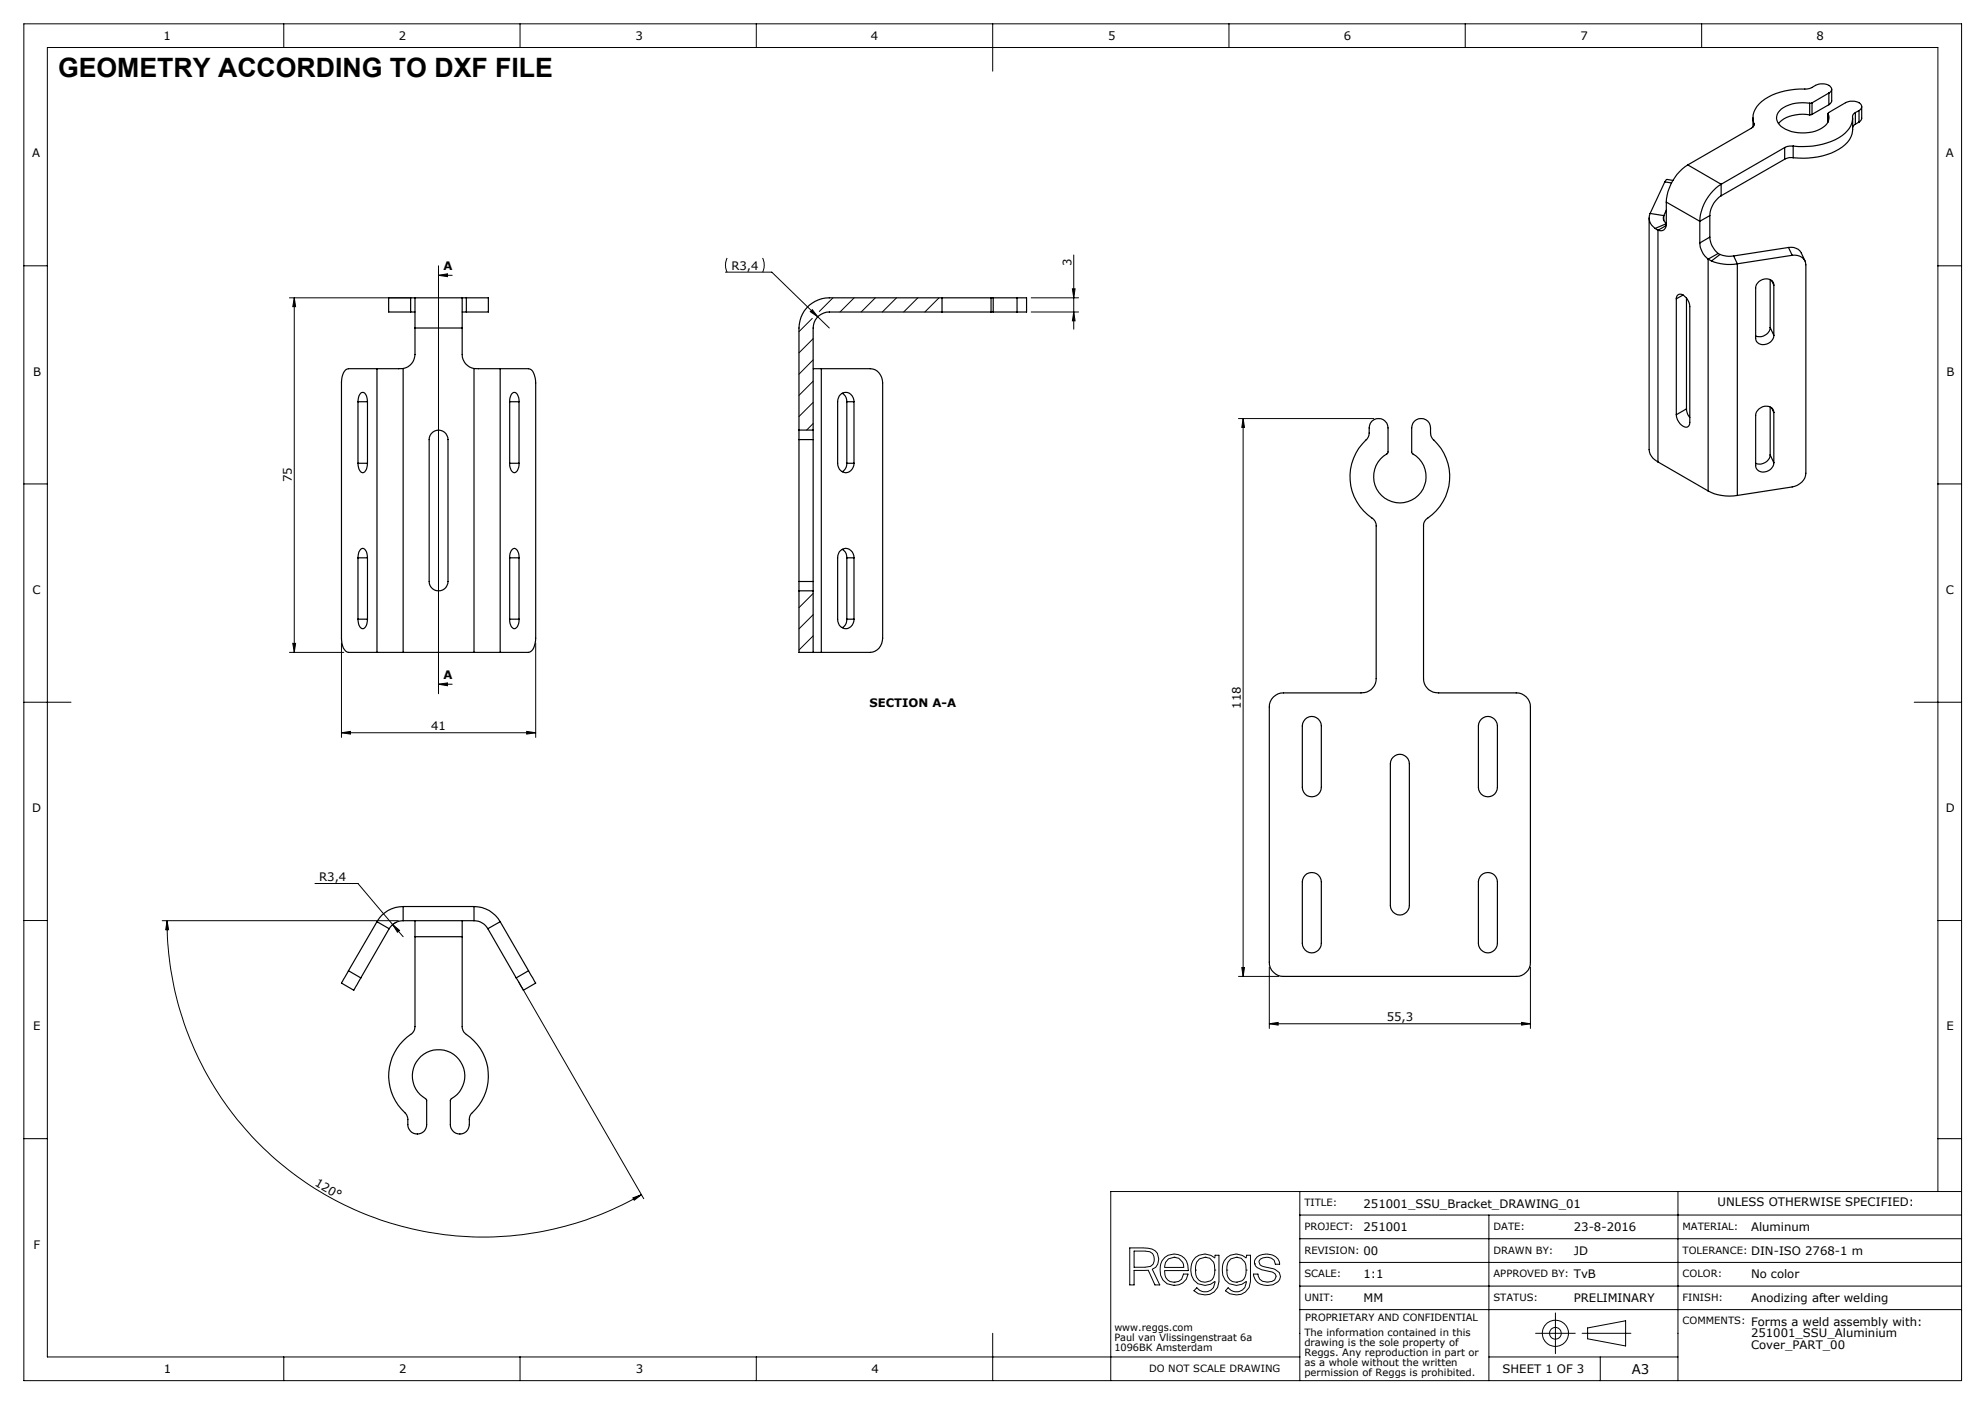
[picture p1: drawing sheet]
<svg xmlns="http://www.w3.org/2000/svg" width="420mm" height="297mm" viewBox="0 0 420 297" stroke-linecap="round" stroke-linejoin="round" font-family="sans-serif">
<g fill="none" stroke="#000" stroke-width=".21">
<path d="M5 5h410v287.1h-410zM60 5v5.1M110 5v5.1M160 5v5.1M210 5v10.1M260 5v5.1M310 5v5.1M360 5v5.1M5 56.2h5M92.8 58.2l1.9-.3v.6zM92.8 56.2v90.6M92.8 58.2h2.9"/>
<path d="M153.5 57.6h9.8l12.2 11.8M153.8 54.6a3.4 3.4 0 0 0 0 3M161.4 54.6a3.4 3.4 0 0 1 0 3M227.2 53.9v15.7M410 56.2h5M61.2 63h25.6M62.3 63l.2 1.9h-.6zM62.3 63v75M171.9 65.5l1.1 1.5-1.5-1.1zM171.9 67.3l-2.8 2.9M172 71.6l-2.9 3M172 76.1l-2.9 3.1"/>
<path d="M176.2 63l-2.8 2.9M180.7 63l-3 3M185.2 63l-3 3M189.7 63l-3 3M194.2 63l-3 3M198.7 63l-3 3M218.2 66h10M218.2 63h10M226.9 61.1h.6l-.3 1.9zM227.2 66l.3 1.9h-.6zM172 80.6l-2.9 3M172 85.1l-2.9 3"/>
<path d="M172 89.6l-1.3 1.4M262 88.5h28.7M263 88.5l.3 1.9h-.6zM263 88.5v118M5 102.4h5M410 102.4h5M61.2 138h11.5M61.9 136.1h.6l-.2 1.9zM72.2 136v20M113.3 136v20M172 125.6l-2.9 2.9M172 130l-2.9 3"/>
<path d="M172 134.5l-2.9 3M5 148.6h10M72.2 155l2-.3v.6zM72.2 155h41.1M92.8 144.7l1.9-.2v.6zM92.8 144.7h2.9M111.4 154.7l1.9 .3-1.9 .3zM405 148.6h10M5 194.7h5M34.3 194.8h50M35.3 194.8l.4 1.9h-.6zM35.3 194.8a66.9 66.9 0 0 0 100.4 57.9"/>
<path d="M66.6 186.9h9.1l7.4 8.7M83.1 195.6l1.4 1.2-.4 .4zM83.1 195.6l2.2 2.6M83.9 195l-1 .7M410 194.7h5M109.7 207.7l26.5 45.9M262 206.5h8.5M262.7 204.7h.6l-.3 1.8zM268.6 204.6v13M268.6 216.6h55.2M268.6 216.6l1.8-.3v.5zM321.9 216.3l1.9 .3-1.9 .2z"/>
<path d="M323.8 204.6v13M5 240.9h5M133.9 253.4l1.8-.7-1.5 1.2zM275 252.1v40M275 257h140M315 257v35.1M355 252.1v40M410 252.1v-242h-400v277h265M410 240.9h5M415 252.1h-180v40M239 264h2.9a3.1 3.1 0 0 1 3 1.1 2.35 2.35 0 0 1-1.1 3.4l1.6 3.3h-1l-1.4-3.1h-3v3.1h-1zM240 264.7l3.3 .1a1.81 1.81 0 0 1 .1 3.1l-1.1 .2h-2.3z"/>
<path d="M246.5 266a3 3 0 0 1 3.4-.4 3 3 0 0 1 1.5 3.2h-5a2.03 2.03 0 0 0 1.6 2.4 2.03 2.03 0 0 0 2.4-1.7h1a2.98 2.98 0 0 1-3.4 2.4 2.98 2.98 0 0 1-2.5-3.2 3.3 3.3 0 0 1 1-2.7zM247.2 266.3l1.2-.3a2.04 2.04 0 0 1 2.1 2.1h-4.1l.2-1.1zM248.4 271.8h.1M248.4 271.2h.1M248.4 266h.1M252.9 266a3.1 3.1 0 0 1 4.1 .1l.1-.6h.8v5.6a3.1 3.1 0 0 1-2 2.7 3.1 3.1 0 0 1-3.3-.8l.6-.6a2.2 2.2 0 0 0 3.6 0l.3-1.3a3.1 3.1 0 0 1-3.8 .4 3.1 3.1 0 0 1-1.3-3.6l.4-1.2zM252.9 268.7a2.1 2.1 0 0 0 2.1 2.5 2.1 2.1 0 0 0 2-2.5M252.9 268.7h.1M255 266a2.19 2.19 0 0 0-2.1 2.7M255 266a2.19 2.19 0 0 1 2 2.7M255 266h.1M257 268.7h.1"/>
<path d="M259.6 268.7a2.14 2.14 0 0 0 2 2.5M259.6 268.7h.1M259.6 266a3.1 3.1 0 0 1 4.1 .1l.1-.6h.8v5.6a3.1 3.1 0 0 1-2 2.7 3.1 3.1 0 0 1-3.3-.8l.6-.6a2.14 2.14 0 0 0 2.4 .7 2.14 2.14 0 0 0 1.4-2 2.97 2.97 0 0 1-3.4 .6 2.97 2.97 0 0 1-1.7-3 3.3 3.3 0 0 1 1-2.7zM261.6 266a2.19 2.19 0 0 0-2 2.7M261.6 266a2.19 2.19 0 0 1 2.1 2.7M261.6 271.2h.1M261.6 266h.1M263.7 268.7a2.14 2.14 0 0 1-2.1 2.5M263.7 268.7h.1M265.5 267.4h.1M266 265.9a3.5 3.5 0 0 1 4.4 .4l.3 .6 .1 .5h-1a1.81 1.81 0 0 0-2.6-1.3l-.5 .2-.3 .6a1.13 1.13 0 0 0 1.2 1.1l.5 .1a4 4 0 0 1 2.6 1.1l.2 .8a2.8 2.8 0 0 1-3.5 1.8 2.46 2.46 0 0 1-2.2-2.3h1a1.73 1.73 0 0 0 2.1 1.7l.8-.1 .6-.3 .3-.8a1.13 1.13 0 0 0-1.1-1l-1.7-.4a2.09 2.09 0 0 1-1.7-1.2v-.8zM275 277h140"/>
<path d="M275 262h140M275 267h140M275 272.1h140M329.1 277.7v8.6M60 287.1v5M110 287.1v5M160 287.1v5M210 282v10.1M315 287.1h40M324.9 282h8.4M334.8 282h10.3M335.9 280.9l8.1-1.5v5.3l-8.1-1.5z"/>
<path d="M338.6 287.1v5"/>
<circle cx="329.1" cy="282" r="1.23"/>
<circle cx="329.1" cy="282" r="2.76"/>
</g>
<g fill="#000">
<path d="M171.9 65.5l1.1 1.5-1.6-1.1z"/>
<path d="M92.8 58.2l1.9-.3v.6zM92.8 144.7l1.9-.2v.6z"/>
<path d="M62.3 63l.2 1.9h-.6zM61.9 136.1h.6l-.2 1.9zM263 88.5l.3 1.9h-.6zM262.7 204.7h.6l-.3 1.8z"/>
<path d="M227.2 66l.3 1.9h-.6zM226.9 61.1h.6l-.3 1.9z"/>
<path d="M111.4 154.7l1.9 .3-1.9 .3zM72.2 155l2-.3v.6z"/>
<path d="M35.3 194.8l.4 1.9h-.6zM133.9 253.4l1.8-.7-1.5 1.2z"/>
<path d="M83.1 195.6l1 1.6 .4-.4zM268.6 216.6l1.8-.3v.5zM321.9 216.3l1.9 .3-1.9 .2z"/>
</g>
<g fill="none" stroke="#000" stroke-width=".25">
<path d="M387 19.7a.91 .91 0 0 0 .6-1 .91 .91 0 0 0-.9-.8 3.8 3.8 0 0 0-3.7 .8l-.5 .1a16.8 16.8 0 0 0-9 2.2 4.6 4.6 0 0 0-2.4 5.1M387 19.7l-3.6 2.1M387 19.7v2.5M387.6 18.9l-.1 2.7-.5 .6M352.2 38.5l-3.1 6.7M352.2 38.5l1.5 .2M354 38.2l-1.3-.2-.5 .5M357.1 34.9a10.1 10.1 0 0 0-4.5 7.9M357.1 34.9l7.1 4.1M364.2 39a9.9 9.9 0 0 0-4.5 7.8M364.2 39v2.4M370.9 24.9v2"/>
<path d="M371.1 26.1a.84 .84 0 0 1-.5 1l-13.5 7.8M371.1 26.1v.5M377.6 31.2l-13.4 7.8M377.6 31.2v2.5M377.6 33.7l-13.4 7.7M379.4 30.9l-1.2 .1-.6 .2M379.4 33.4a2.6 2.6 0 0 0-1.8 .3M379.4 30.9v2.5M382.9 21.8a7.4 7.4 0 0 0-6.3 1.6 2.18 2.18 0 0 0 .7 3.6 8.2 8.2 0 0 0 8.9-.4 2.48 2.48 0 0 0 .6-2.7l3.7-2.2a2.65 2.65 0 0 1 3.4 .6v.5l-.6 .6M382.9 24.3a7.3 7.3 0 0 0-6.6 1.8M382.9 21.8v2.5M383.4 21.8h-.5"/>
<path d="M383.4 24.2l-.5 .1M383.4 21.8v2.4M386.8 24v1.8M387 22.2l-3.6 2M392 24.9a8.2 8.2 0 0 1-.3 4 8.5 8.5 0 0 1-6.1 4.1l-3 .4h-3.2M392.6 23.8a.96 .96 0 0 0-.6 .9 4.9 4.9 0 0 1-2.9 4.4 16.1 16.1 0 0 1-9.7 1.8M392.6 26.3l-.6 .6M392.6 23.8v2.5M393.3 23.4l-.7 .4M393.3 23.4v2.4M393.3 25.8l-.7 .5M393.9 22.5v2.7l-.6 .6"/>
<path d="M348.9 46.1v49a3.2 3.2 0 0 0 1.9 2.6M349.1 45.2a2.54 2.54 0 0 0 1.1 3.1M349.1 45.2l2.9 .4M350.2 48.3l.6 .4M350.8 48.7v49M352 45.6a1.43 1.43 0 0 0 .6 1.7l-2.4 1M352 45.6v1M352.5 47.7l-1.7 1M352.6 42.8v4.5a1.25 1.25 0 0 1-.5 1.3 1.25 1.25 0 0 1-1.3 .1M352.6 42.8l7.1 4M352.6 44.5l-.6 1.1M359.7 51.4a4.6 4.6 0 0 0 1.7 3.4"/>
<path d="M359.7 46.8v4.6M361.4 54.8v49.1M361.4 54.8l.7 .4M361.8 50.2a4.8 4.8 0 0 0 1.7 3.4M361.8 45.6l-2.1 1.2M361.8 45.6v4.6M361.8 50.2l-2.1 1.2M362.1 55.2a10.1 10.1 0 0 0 5.5 .6M363.5 53.6l-2.1 1.2M363.5 53.6l.4 .2M363.9 53.8a5.4 5.4 0 0 0 2.9 .3M363.9 53.8l-1.8 1.4"/>
<path d="M364.2 41.4a5.3 5.3 0 0 0-2.4 4.2M366.8 54.1l.8 1.7M367.6 55.8v49M374.5 59.2v10.1M374.9 59.4l.4 .9M378.4 52.3a2.54 2.54 0 0 1 2.7 1.2l.8 1.7M378.4 52.3l-11.6 1.8M378.4 52.3l.8 1.7M379.2 54a2.29 2.29 0 0 1 2.9 2v44.1a3.2 3.2 0 0 1-2.9 2.9l-11.6 1.8M379.2 54l-11.6 1.8M79.8 78h-6.1a1.96 1.96 0 0 0-1.3 1.8l-.2 1.2 .2 55.1a2.07 2.07 0 0 0 1.3 1.9h6.1M79.8 78v60"/>
<path d="M85.3 78h-5.5M85.3 78v60M86.9 63h.9M86.9 66h.9M86.9 63h-4.7v3h4.7M86.9 63v3M87.8 69.4v5.6a3.1 3.1 0 0 1-2.5 3M87.8 63v6.4M87.8 69.4h10M87.8 63h10M97.8 69.4v5.6a2.99 2.99 0 0 0 2.5 3M97.8 63v6.4"/>
<path d="M97.8 63h.9M97.8 66h.9M98.7 63h4.6v3h-4.6M98.7 63v3M100.3 78h5.5M100.3 78v60M105.8 78h6a1.85 1.85 0 0 1 1.4 1.8l.1 1.2v54l-.1 1.1a1.95 1.95 0 0 1-1.4 1.9h-6M105.8 78v60M172.1 78h1.7M173.8 78h10.4a2.85 2.85 0 0 1 2.6 3v54a2.85 2.85 0 0 1-2.6 3h-10.4M173.8 78v60M199.3 63h10.4"/>
<path d="M199.3 66h10.4M199.3 63h-23.8a6.4 6.4 0 0 0-6.4 6.4v21.6M199.3 66h-23.8a3.4 3.4 0 0 0-3.5 3.4v21.6M199.3 63v3M209.7 63h.4M209.7 66h.4M209.7 63v3M210.1 63h5.1M210.1 66h5.1M210.1 63v3M215.2 63h2v3h-2M215.2 63v3"/>
<path d="M354.7 63.2a.93 .93 0 0 1 .6-1 .93 .93 0 0 1 1.1 .4l.8 1.1 .3 1.2v24.5a.93 .93 0 0 1-.6 1 .93 .93 0 0 1-1.1-.4l-.8-1.1-.3-1.2M354.7 63.2v24.5M356.1 62.4l-1.4 .8M356.8 63v23.5M374.5 69.3a2.29 2.29 0 0 1-3 1.8M374.5 69.3l.8 1.6M375.3 60.3a1.57 1.57 0 0 0-2.3-1.2 2.13 2.13 0 0 0-1.5 1.8v10.6a1.67 1.67 0 0 0 2.7 1.1l.4-.2a1.87 1.87 0 0 0 .7-1.5M375.3 60.3v10.6M75.7 85l.3-1.3a.8 .8 0 0 1 .7-.7 .8 .8 0 0 1 .8 .7l.3 1.3M75.7 98l.3 1.2a.79 .79 0 0 0 .7 .8 .79 .79 0 0 0 .8-.8l.3-1.2M75.7 85v13M75.7 98h2.1"/>
<path d="M75.7 85h2.1M77.8 85v13M91.5 91.4a1.99 1.99 0 0 1 2.2-.2 1.99 1.99 0 0 1 1.1 1.8v30a1.99 1.99 0 0 1-2 2 1.99 1.99 0 0 1-2-2v-30a1.9 1.9 0 0 1 .7-1.6zM107.8 98l.3 1.2a.78 .78 0 0 0 .7 .8 .78 .78 0 0 0 .8-.8l.2-1.2M107.8 85l.3-1.3a.78 .78 0 0 1 .7-.7 .78 .78 0 0 1 .8 .7l.2 1.3M107.8 85v13M107.8 98h2M107.8 85h2M109.8 85v13M169.1 91v2M169.1 93v30M169.1 91h2.9"/>
<path d="M169.1 93h2.9M172 91v2M172 93v30M178.2 83.2a1.99 1.99 0 0 1 1 1.8M179.2 98a1.98 1.98 0 0 1-1 1.8M179.2 98h1.5M179.2 85h1.5M179.2 85v13M180.7 85a1.74 1.74 0 0 0-1.7-2 1.74 1.74 0 0 0-1.8 2v13a1.75 1.75 0 0 0 1.8 2 1.75 1.75 0 0 0 1.7-2M180.7 85v13M290.3 89.1a2 2 0 0 1 2.2-.4 2 2 0 0 1 1.2 1.8l-.1 5.3a5.6 5.6 0 0 0-1.7 8.5 5.6 5.6 0 0 0 8.6 0 5.6 5.6 0 0 0-1.7-8.5l-.1-5.3a1.99 1.99 0 0 1 2-2 1.99 1.99 0 0 1 2 2v1.1a1.84 1.84 0 0 0 .7 1.5 10.7 10.7 0 0 1-1.7 16.8l-.4 .6-.1 .5v32.5a3 3 0 0 0 3.2 3.1h16.4a2.95 2.95 0 0 1 3 3v53.9a3 3 0 0 1-3 3h-49.2a3 3 0 0 1-3-3v-53.9a2.95 2.95 0 0 1 3-3h16.4a3 3 0 0 0 3.2-3.1v-32.2a1.82 1.82 0 0 0-.9-1.7 10.7 10.7 0 0 1-.9-17l.3-1a2.95 2.95 0 0 1 .6-2.5zM350.8 97.7l10.6 6.2"/>
<path d="M356.8 86.5l.3 1.2 .4 .6M356.8 86.5l-2.1 1.2M374.5 96.2a2.25 2.25 0 0 1-3 1.8M374.5 86.1v10.1M374.5 96.2l.8 1.7M374.9 86.3l.4 1M375.3 87.3a1.79 1.79 0 0 0-1.3-1.4 1.79 1.79 0 0 0-1.8 .6 1.74 1.74 0 0 0-.7 1.4v10.6a1.81 1.81 0 0 0 1.3 1.4 1.81 1.81 0 0 0 1.8-.6 1.87 1.87 0 0 0 .7-1.4M375.3 87.3v10.6M75.7 118l.3-1.3a.8 .8 0 0 1 .7-.7 .8 .8 0 0 1 .8 .7l.3 1.3M75.7 118v13M75.7 118h2.1M77.8 118v13"/>
<path d="M107.8 118l.3-1.3a.78 .78 0 0 1 .7-.7 .78 .78 0 0 1 .8 .7l.2 1.3M107.8 118v13M107.8 118h2M109.8 118v13M178.2 116.2a1.87 1.87 0 0 1 1 1.8M179.2 118h1.5M179.2 118v13M180.7 118a1.75 1.75 0 0 0-1.7-2 1.75 1.75 0 0 0-1.8 2v13a1.75 1.75 0 0 0 1.8 2 1.75 1.75 0 0 0 1.7-2M180.7 118v13M361.4 103.9a9.9 9.9 0 0 0 6.2 .9M75.7 131l.3 1.3a.8 .8 0 0 0 .7 .7 .8 .8 0 0 0 .8-.7l.3-1.3M75.7 131h2.1"/>
<path d="M79.8 138h5.5M85.3 138h15M100.3 138h5.5M107.8 131l.3 1.3a.78 .78 0 0 0 .7 .7 .78 .78 0 0 0 .8-.7l.2-1.3M107.8 131h2M169.1 123v2M169.1 125v13h2.9M169.1 123h2.9M169.1 125h2.9M172 123v2M172 138h1.8M172 125v13"/>
<path d="M179.2 131a1.9 1.9 0 0 1-1 1.8M179.2 131h1.5M276.2 152.1a2 2 0 0 1 2.1-.4 2 2 0 0 1 1.3 1.9v12.9a2.01 2.01 0 0 1-2 2.1 2.01 2.01 0 0 1-2-2.1v-12.9v-.6zM313.4 152.1a2 2 0 0 1 2.2-.4 2 2 0 0 1 1.2 1.9v12.9a2.01 2.01 0 0 1-2 2.1 2.01 2.01 0 0 1-2-2.1v-12.9l.1-.6zM294.8 160.2a2 2 0 0 1 2.2-.5 2 2 0 0 1 1.2 1.9v30a2.01 2.01 0 0 1-2 2 2.01 2.01 0 0 1-2-2v-30l.1-.6zM79.8 195l2.5 1.5M79.8 195l-6.1 10.3M82.3 196.5l-6 10.4M85.3 191.8a6.3 6.3 0 0 0-5.5 3.2M85.3 194.8a3.5 3.5 0 0 0-3 1.7M85.3 191.8v3M85.3 191.8h15"/>
<path d="M85.3 194.8h15M87.8 194.8v3.4M87.8 198.2v19a1.95 1.95 0 0 1-.9 1.6 10.7 10.7 0 0 0-.9 17l.3 1a2.35 2.35 0 0 0 1.6 3.1 1.96 1.96 0 0 0 2.4-2l-.1-5.3a5.6 5.6 0 0 1-1.7-8.5 5.6 5.6 0 0 1 8.6 0 5.6 5.6 0 0 1-1.7 8.5l-.1 5.3a2.01 2.01 0 0 0 2 2 2.01 2.01 0 0 0 2-2v-1.1a1.8 1.8 0 0 1 .6-1.4 10.7 10.7 0 0 0-1.6-16.9l-.5-1.1v-19.2M87.8 198.2h10M97.8 194.8v3.4M100.3 191.8a6.3 6.3 0 0 1 5.5 3.2M100.3 194.8a3.4 3.4 0 0 1 2.9 1.7M100.3 191.8v3M103.2 196.5l6 10.4M105.8 195l-2.6 1.5M105.8 195l6 10.3M276.2 185.1a2.02 2.02 0 0 1 2.1-.4 2.02 2.02 0 0 1 1.3 1.8v13.1a2.01 2.01 0 0 1-2 2 2.01 2.01 0 0 1-2-2v-13.1v-.4z"/>
<path d="M313.4 185.1a2.02 2.02 0 0 1 2.2-.4 2.02 2.02 0 0 1 1.2 1.8v13.1a2.01 2.01 0 0 1-2 2 2.01 2.01 0 0 1-2-2v-13.1l.1-.4zM73.7 205.3l-1.5 2.7 2.7 1.5 1.4-2.6M73.7 205.3l2.6 1.6M111.8 205.3l1.5 2.7-2.6 1.5-1.5-2.6M111.8 205.3l-2.6 1.6"/>
</g>
<text font-size="5.6" x="12.3" y="16.3">GEOMETRY ACCORDING TO DXF FILE</text>
<text font-size="2.8" x="345.2" y="290.7">A3</text>
<g font-size="2.5">
<text x="34.6" y="8.4">1</text>
<text x="84.4" y="8.4">2</text>
<text x="134.4" y="8.4">3</text>
<text x="184.3" y="8.4">4</text>
<text x="234.4" y="8.4">5</text>
<text x="284.3" y="8.4">6</text>
<text x="334.4" y="8.4">7</text>
<text x="384.3" y="8.4">8</text>
<text x="6.8" y="33.3">A</text>
<text x="411.7" y="33.3">A</text>
<text x="93.8" y="57.2">A</text>
<text x="154.7" y="57">R3,4</text>
<text x="226.7" y="56.3" transform="rotate(-90 226.7 56.3)">3</text>
<text x="7" y="79.5">B</text>
<text x="411.8" y="79.4">B</text>
<text x="61.7" y="102" transform="rotate(-90 61.7 102)">75</text>
<text x="6.9" y="125.6">C</text>
<text x="411.7" y="125.6">C</text>
<text x="93.8" y="143.7">A</text>
<text x="184" y="149.5">SECTION A-A</text>
<text x="262.5" y="149.9" transform="rotate(-90 262.5 149.9)">118</text>
<text x="91.2" y="154.5">41</text>
<text x="6.8" y="171.8">D</text>
<text x="411.7" y="171.9">D</text>
<text x="67.5" y="186.3">R3,4</text>
<text x="7" y="218">E</text>
<text x="293.4" y="216">55,3</text>
<text x="411.8" y="218">E</text>
<text x="66.5" y="250.7" transform="rotate(30 66.5 250.7)">120°</text>
<text x="288.5" y="255.4">251001_SSU_Bracket_DRAWING_01</text>
<text x="363.4" y="255.2">UNLESS OTHERWISE SPECIFIED:</text>
<text x="288.5" y="260.4">251001</text>
<text x="333" y="260.4">23-8-2016</text>
<text x="370.5" y="260.4">Aluminum</text>
<text x="7.1" y="264.3">F</text>
<text x="288.5" y="265.4">00</text>
<text x="333" y="265.4">JD</text>
<text x="370.5" y="265.4">DIN-ISO 2768-1 m</text>
<text x="288.5" y="270.4">1:1</text>
<text x="288.5" y="275.4">MM</text>
<text x="333" y="270.4">TvB</text>
<text x="333" y="275.4">PRELIMINARY</text>
<text x="370.5" y="275.4">Anodizing after welding</text>
<text x="370.5" y="270.4">No color</text>
<text x="370.5" y="280.4">Forms a weld assembly with:</text>
<text x="370.5" y="282.9">251001_SSU_Aluminium</text>
<text x="370.5" y="285.4">Cover_PART_00</text>
<text x="34.7" y="290.4">1</text>
<text x="84.4" y="290.4">2</text>
<text x="134.5" y="290.4">3</text>
<text x="184.4" y="290.4">4</text>
<text x="317.9" y="290.4">SHEET 1 OF 3</text>
</g>
<g font-size="2.1">
<text x="276" y="255.2">TITLE:</text>
<text x="276" y="260.2">PROJECT:</text>
<text x="316" y="260.2">DATE:</text>
<text x="356" y="260.2">MATERIAL:</text>
<text x="276" y="265.2">REVISION:</text>
<text x="316" y="265.2">DRAWN BY:</text>
<text x="356" y="265.2">TOLERANCE:</text>
<text x="276" y="270.2">SCALE:</text>
<text x="276" y="275.2">UNIT:</text>
<text x="316" y="275.2">STATUS:</text>
<text x="316" y="270.2">APPROVED BY:</text>
<text x="356" y="270.2">COLOR:</text>
<text x="356" y="275.2">FINISH:</text>
<text x="235.8" y="281.5">www.reggs.com</text>
<text x="276.2" y="279.5">PROPRIETARY AND CONFIDENTIAL</text>
<text x="356" y="280.2">COMMENTS:</text>
<text x="235.8" y="283.6">Paul van Vlissingenstraat 6a</text>
<text x="235.8" y="285.7">1096BK Amsterdam</text>
<text x="276" y="282.6">The information contained in this</text>
<text x="276" y="284.7">drawing is the sole property of</text>
<text x="276" y="286.8">Reggs. Any reproduction in part or</text>
<text x="243.1" y="290.2">DO NOT SCALE DRAWING</text>
<text x="276" y="289">as a whole without the written</text>
<text x="276" y="291.1">permission of Reggs is prohibited.</text>
</g>
</svg>
